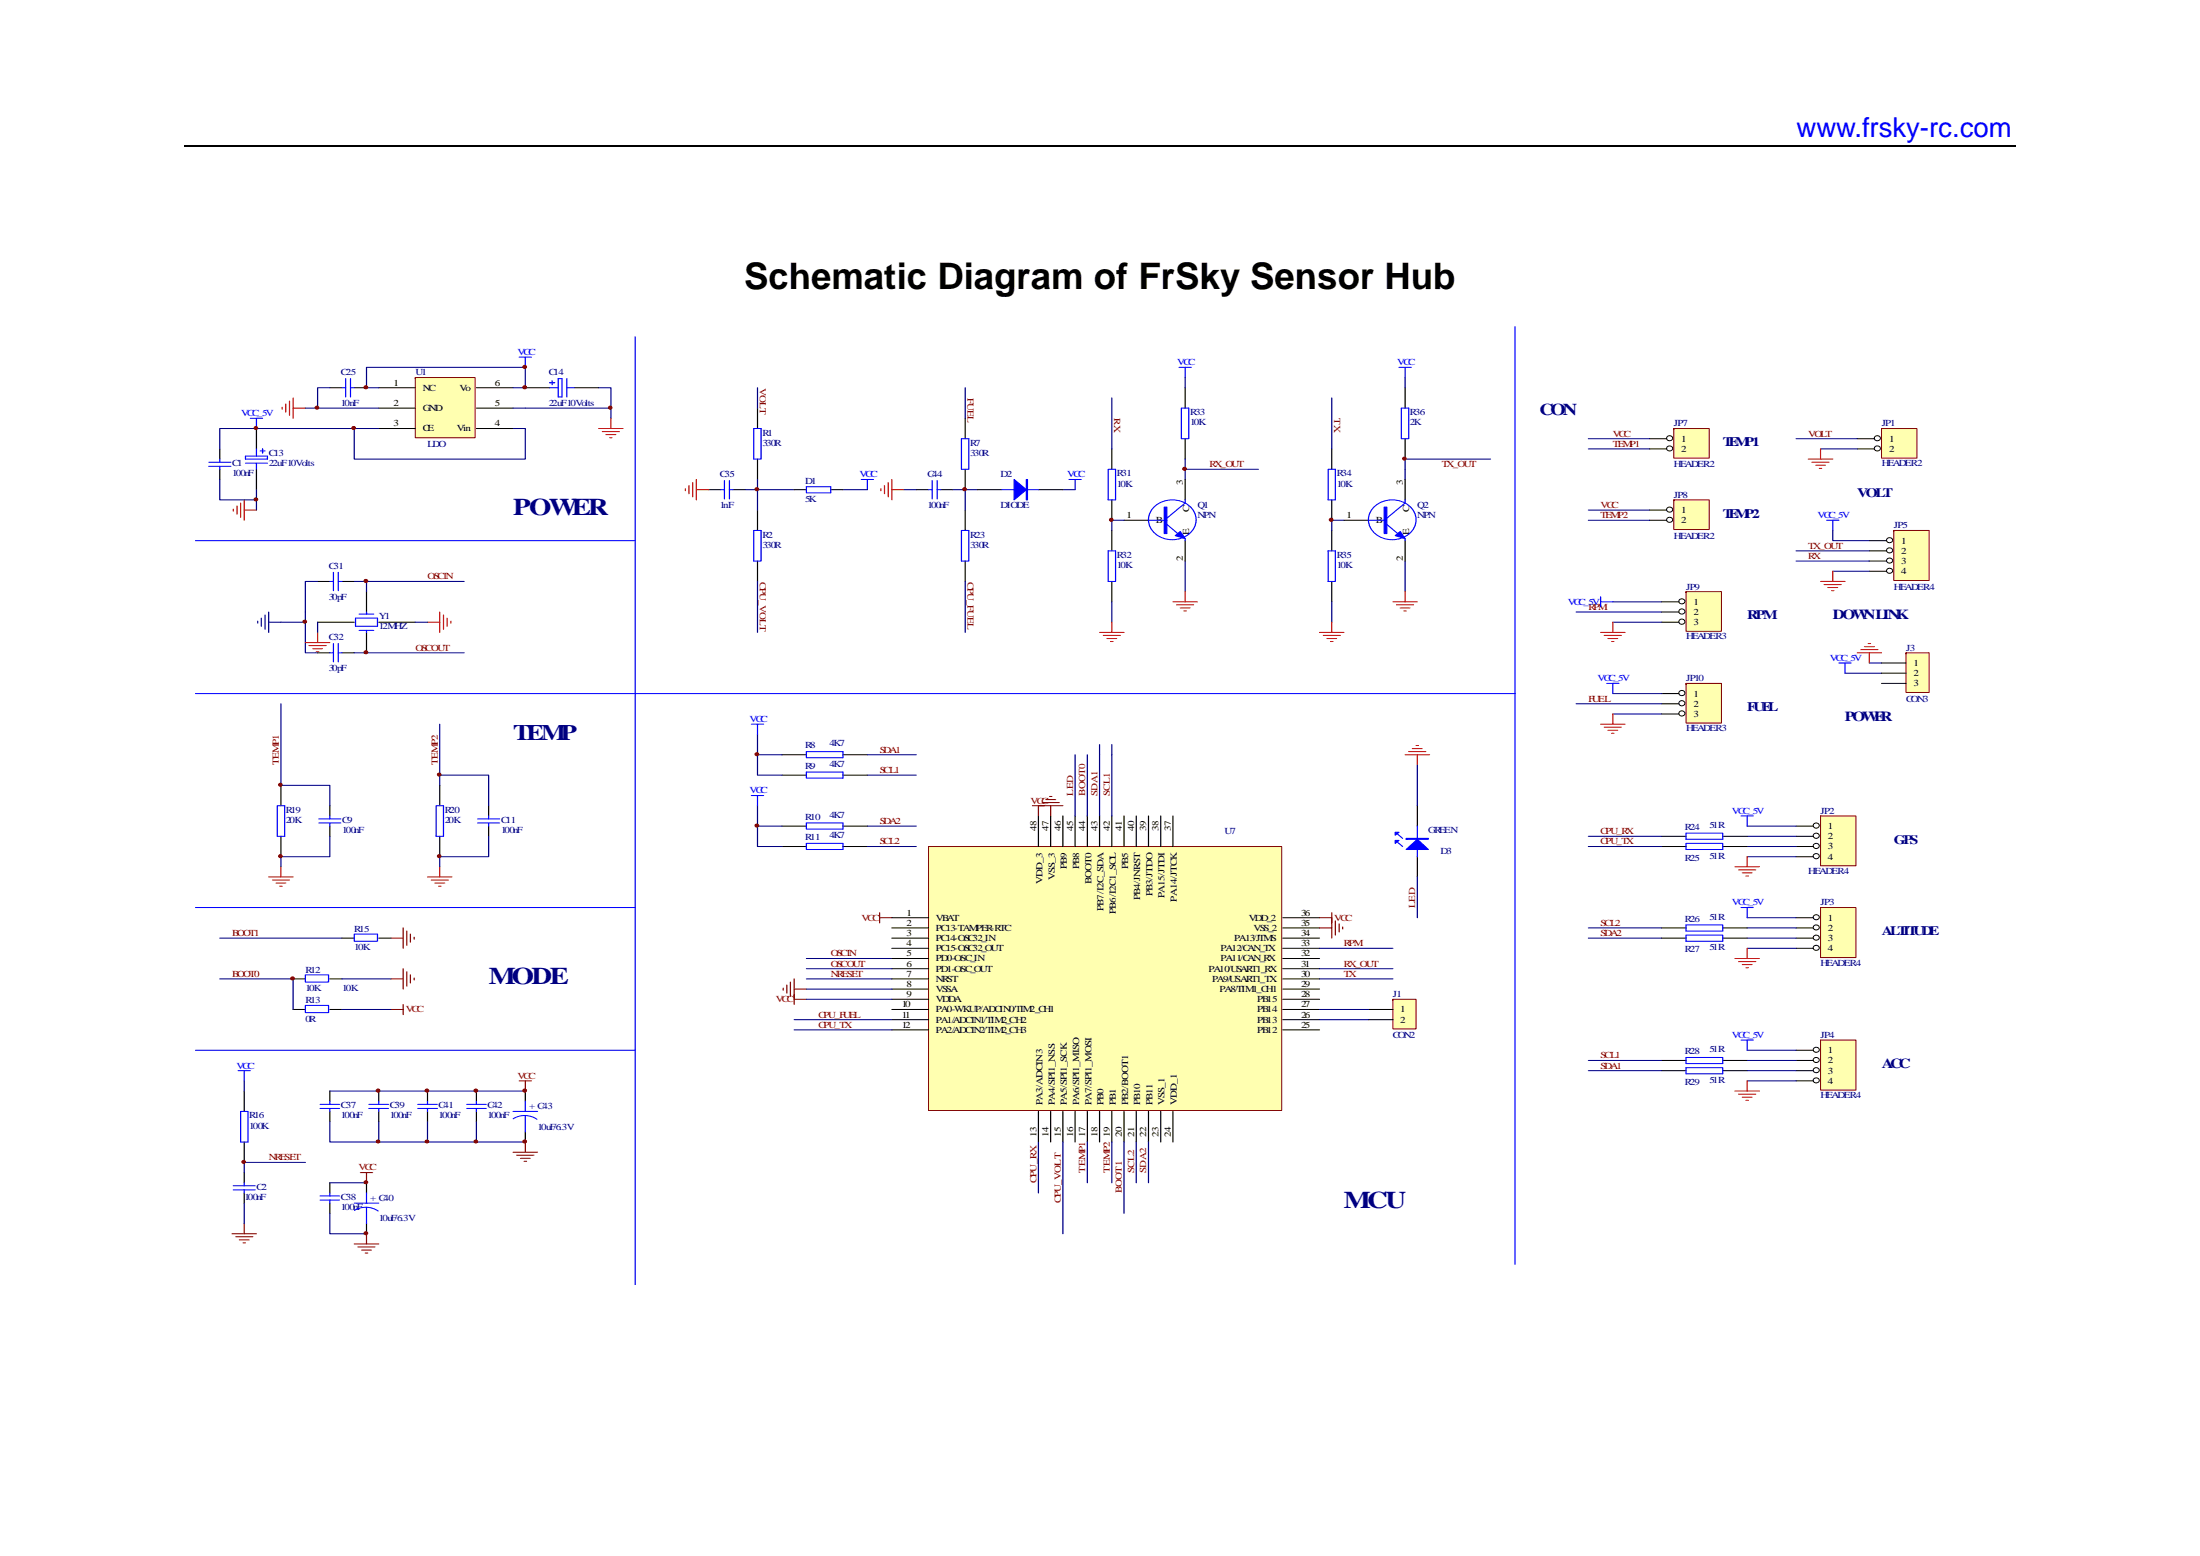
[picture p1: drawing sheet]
<svg xmlns="http://www.w3.org/2000/svg" width="297mm" height="210mm" viewBox="0 0 297 210" stroke-linecap="round" stroke-linejoin="round" font-family="sans-serif">
<path d="M24.9 19.8h247.2" fill="none" stroke="#000" stroke-width=".25"/>
<g fill="none" stroke="#000" stroke-width=".15">
<path d="M42.9 78.5h1.6M46.2 78.5h1.6M49.5 79.8v2.8M42.9 88.1h1.6M42.9 84h4.9M46.2 88.1h1.6M49.5 85.3v2.8M51.1 84h5M33 158.2v1.4M44.5 147.2v1.4M44.5 150v1.4M44.5 159.6v1.4"/>
<path d="M49.5 159.6v1.4M51.1 147.2v1.4M51.1 150v1.4M57.7 147.2v1.4M57.7 150v1.4M64.3 147.2v1.4M64.3 150v1.4M70.9 147.2v1.4M70.9 152.7v1.4M33 161v1.4M44.5 162.4v1.3M49.5 165.1v1.4"/>
</g>
<g fill="none" stroke="#00f" stroke-width=".15">
<path d="M44.5 78.5h.5M45 77.2v2.5M45.7 77.2v2.5M45.7 78.5h.5M44.5 88.1h.5M45 86.8v2.5M45.7 86.8v2.5M45.7 88.1h.5M48 83.4h3v1.1h-3zM48.5 85.1h2M48.5 82.9h2M49.5 82.6v.3"/>
<path d="M49.5 85.1v.2M33 159.6v.4M43.2 149.6h2.6M43.2 149h2.6M44.5 148.6v.4M44.5 149.6v.4M49.8 149.6h2.6M49.8 149h2.6M51.1 148.6v.4M51.1 149.6v.4M56.4 149.6h2.7M56.4 149h2.7"/>
<path d="M57.7 148.6v.4M57.7 149.6v.4M63 149.6h2.7M63 149h2.7M64.3 148.6v.4M64.3 149.6v.4M69.3 150h3.3M69.3 151a2.92 2.92 0 0 1 3.2 0M70.9 148.6v1.4M70.9 150.5v2.2M31.5 160.6h3M31.5 160h3"/>
<path d="M33 160.6v.4M43.2 161.9h2.6M43.2 161.4h2.6M44.5 161v.4M44.5 161.9v.5M47.8 162.4h3.3M47.9 163.3a2.98 2.98 0 0 1 3.2 .1M49.5 161v1.4M49.5 162.9v2.2"/>
</g>
<g fill="none" stroke="#000080" stroke-width=".15">
<path d="M34.8 83.8v.3M35.3 83.4v1.1M35.8 83v1.9M36.3 84h1.6M36.3 82.6v2.7M108.9 129.3h11.5M108.9 132.1h11.5M44.5 159.6h5M44.5 151.4v2.7h26.4M44.5 147.2h26.4M51.1 151.4v2.7M57.7 151.4v2.7"/>
<path d="M64.3 151.4v2.7M44.5 163.7v2.8h5"/>
</g>
<g fill="none" stroke="#800000" stroke-width=".15">
<path d="M105.7 133.3v.3M106.2 132.9v1.1M106.7 132.5v2M107.2 133.5h1.7M107.2 132.1v2.8M118.8 123.8h1.6M118.8 123.2v1.3M48.7 158.2h1.6M49.5 158.2v1.4M69.3 155.5h3.3M69.8 155.9h2.3M70.1 145.9h1.7"/>
<path d="M70.3 156.3h1.3M70.8 156.7h.3M70.9 145.9v1.3M70.9 154.1v1.4M31.3 166.5h3.3M31.8 166.9h2.3M32.3 167.3h1.3M32.8 167.7h.3M33 165.1v1.4M47.8 167.9h3.3M48.3 168.3h2.3M48.8 168.7h1.3"/>
<path d="M49.3 169.1h.4M49.5 166.5v1.4"/>
</g>
<path d="M125.4 114.2h47.7v35.7h-47.7z" fill-rule="evenodd" fill="#ffffb0" stroke="#800000" stroke-width=".14"/>
<g fill="none" stroke="#000" stroke-width=".15">
<path d="M105.6 101.9h3.3M105.6 104.6h3.3M113.8 101.9h3.3M113.8 104.6h3.3M140.2 110.1v4.1M141.9 110.1v4.1M143.5 110.1v4.1M145.2 110.1v4.1M146.8 110.1v4.1M148.5 110.1v4.1M150.1 110.1v4.1M151.8 110.1v4.1"/>
<path d="M153.4 110.1v4.1M155.1 110.1v4.1M156.7 110.1v4.1M158.4 110.1v4.1M120.4 123.8h5M120.4 125.2h5M120.4 126.6h5M120.4 128h5M120.4 129.3h5M120.4 130.7h5M120.4 132.1h5M120.4 133.5h5"/>
<path d="M120.4 134.9h5M120.4 136.2h5M120.4 137.6h5M120.4 139h5M173.2 123.8h5M173.2 125.2h5M173.2 126.6h5M173.2 128h5M173.2 129.3h5M173.2 130.7h5M173.2 132.1h5M173.2 133.5h5"/>
<path d="M173.2 134.9h5M173.2 136.2h5M173.2 137.6h5M173.2 139h5M140.2 150v4.1M141.9 150v4.1M143.5 150v4.1M145.2 150v4.1M146.8 150v4.1M148.5 150v4.1M150.1 150v4.1M151.8 150v4.1"/>
<path d="M153.4 150v4.1M155.1 150v4.1M156.7 150v4.1M158.4 150v4.1"/>
</g>
<path d="M47.8 78.5h14.9M47.8 88.1h14.9M102.3 99.1v2.8M105.6 101.9h-3.3v2.7h3.3M117.1 101.9h6.6M117.1 104.6h6.6M146.8 101.9v8.2M148.5 100.5v9.6M150.1 100.5v9.6M108.9 133.5h11.5M108.9 134.9h11.5M108.9 130.7h11.5" fill="none" stroke="#000080" stroke-width=".15"/>
<g fill="none" stroke="#800000" stroke-width=".15">
<path d="M139.4 108.7h4.1M140.2 108.7v1.4M140.7 108.3h2.3M141.2 107.9h1.3M141.7 107.5h.3M141.9 108.7v1.4M107.2 134.2v1.4M107.2 134.9h1.7M178.2 123.8h1.6M178.2 125.2h1.6M179.8 123.2v3.4M180.3 124.3v1.9"/>
<path d="M180.8 124.7v1.1M181.3 125.1v.3"/>
</g>
<path d="M85.8 45.4v128M101.4 97.7h1.7M102.3 97.7v1.4M204.6 93.6v77M108.9 101.4h4.9v.9h-4.9zM108.9 104.2h4.9v.8h-4.9zM26.4 122.5h59.4M26.4 141.7h59.4" fill="none" stroke="#00f" stroke-width=".15"/>
<path d="M56.1 50.9h8.1v8.2h-8.1z" fill-rule="evenodd" fill="#ffffb0" stroke="#800000" stroke-width=".14"/>
<g fill="none" stroke="#000" stroke-width=".15">
<path d="M34.6 57.8v2.8M44.5 52.3h1.7M47.8 52.3h1.7M51.1 52.3h5M51.1 55.1h5M51.1 57.8h5M64.3 52.3h5M64.3 55.1h5M64.3 57.8h5M70.9 52.3h3.3M77.5 52.3h3.3M29.7 60.6v1.4"/>
<path d="M29.7 63.3v1.4M34.6 63.3v2.8M39.6 132.1h1.6M39.6 136.2h1.6M44.5 132.1h1.7M44.5 136.2h1.7M46.2 126.6h1.6M51.1 126.6h1.7M33 147.2v2.8M33 154.1v2.8"/>
</g>
<g fill="none" stroke="#f00" stroke-width=".15">
<path d="M38.1 54.9v.3M38.6 54.5v1.1M39.1 54.1v1.9M39.6 55.1h1.6M39.6 53.7v2.8M80.8 57.8h3.3M81.3 58.3h2.3M81.8 58.7h1.3M82.3 59.1h.3M82.5 56.5v1.3M31.5 68.7v.3M32 68.3v1.1"/>
<path d="M32.5 67.9v1.9M33 68.8h1.6M33 67.5v2.7"/>
</g>
<g fill="none" stroke="#00f" stroke-width=".15">
<path d="M33.8 56.5h1.7M34.6 56.5v1.3M46.2 52.3h.5M46.7 51.1v2.5M47.3 52.3h.5M47.3 51.1v2.5M70.1 48.2h1.7M70.9 48.2v1.4M74.2 52.3h1.2M74.2 51.6h.7M74.5 51.4v.5M75.4 51.1h.5v2.5h-.5z"/>
<path d="M76.5 52.3h1M76.5 51.1v2.5M204.6 44.1v49.5M28.2 62.9h3M28.2 62.4h3M29.7 62v.4M29.7 62.9v.4M33.1 61.6h3v.4h-3zM33.1 62.5h3M34.6 60.6v1M34.6 62.5v.8M35.1 60.9h.7"/>
<path d="M35.5 60.6v.5M41.2 131.6h3.2v.9h-3.2zM41.2 135.7h3.2v1h-3.2zM47.8 126h3.2v1h-3.2zM32.1 144.5h1.7M32.5 150h1v4.1h-1zM33 144.5v1.4"/>
</g>
<g fill="none" stroke="#000080" stroke-width=".15">
<path d="M34.6 57.8h13.2M41.2 55.1h9.9M44.5 52.3h-1.6v2.8M49.5 52.3h1.6M51.1 57.8h-3.3v4.2h23.1v-4.2h-1.6M69.3 52.3h1.6M69.3 55.1h13.2M80.8 52.3h1.7v2.8M82.5 55.1v1.4M34.6 66.1v2.7M29.7 132.1h9.9v4.1M29.7 126.6h16.5"/>
<path d="M46.2 132.1h6.6M46.2 136.2h6.6M107.2 137.6h13.2"/>
</g>
<path d="M52.8 132.1h1.6M52.8 136.2h1.6M52.8 126.6h1.6M54.4 130.7v2.8M54.4 135.6v1.3M54.4 125.2v2.8M54.9 131.1v2M54.9 125.6v2M55.4 131.6v1.1M55.4 126v1.1M55.9 132v.2M55.9 126.5v.2" fill="none" stroke="#800000" stroke-width=".15"/>
<path d="M227.6 79.8h4.8v5.4h-4.8z" fill-rule="evenodd" fill="#ffffb0" stroke="#800000" stroke-width=".14"/>
<g fill="none" stroke="#000" stroke-width=".14">
<circle cx="227.1" cy="83.9" r=".39"/>
<circle cx="227.1" cy="82.5" r=".39"/>
<circle cx="227.1" cy="81.2" r=".38"/>
</g>
<path d="M224.3 81.2h2.4M224.3 82.6h2.4M224.3 84h2.4" fill="none" stroke="#000" stroke-width=".15"/>
<path d="M227.6 92.2h4.8v5.4h-4.8z" fill-rule="evenodd" fill="#ffffb0" stroke="#800000" stroke-width=".14"/>
<g fill="none" stroke="#000" stroke-width=".14">
<circle cx="227.1" cy="93.5" r=".39"/>
<circle cx="227.1" cy="94.9" r=".39"/>
<circle cx="227.1" cy="96.3" r=".39"/>
</g>
<path d="M224.3 93.6h2.4M224.3 95h2.4M224.3 96.4h2.4" fill="none" stroke="#000" stroke-width=".15"/>
<path d="M245.8 110.1h4.8v6.7h-4.8z" fill-rule="evenodd" fill="#ffffb0" stroke="#800000" stroke-width=".14"/>
<g fill="none" stroke="#000" stroke-width=".14">
<circle cx="245.3" cy="112.8" r=".38"/>
<circle cx="245.3" cy="114.2" r=".38"/>
<circle cx="245.3" cy="115.5" r=".38"/>
<circle cx="245.3" cy="111.4" r=".38"/>
</g>
<path d="M242.5 111.5h2.3M242.5 112.9h2.3M242.5 114.2h2.3M242.5 115.6h2.3" fill="none" stroke="#000" stroke-width=".15"/>
<path d="M217.8 81.2h6.5" fill="none" stroke="#000080" stroke-width=".15"/>
<path d="M245.8 122.5h4.8v6.7h-4.8z" fill-rule="evenodd" fill="#ffffb0" stroke="#800000" stroke-width=".14"/>
<g fill="none" stroke="#000" stroke-width=".14">
<circle cx="245.3" cy="123.8" r=".38"/>
<circle cx="245.3" cy="126.5" r=".38"/>
<circle cx="245.3" cy="127.9" r=".38"/>
<circle cx="245.3" cy="125.2" r=".38"/>
</g>
<path d="M242.5 123.8h2.3M242.5 125.2h2.3M242.5 126.6h2.3M242.5 128h2.3" fill="none" stroke="#000" stroke-width=".15"/>
<path d="M217.8 84h6.5M217.8 93.6h6.5M217.8 96.4h6.5M235.9 111.5h6.6M235.9 112.9h6.6M235.9 114.2h6.6M235.9 115.6h6.6M107.2 139h13.2M235.9 123.8h6.6M235.9 125.2h6.6M235.9 126.6h6.6M235.9 128h6.6" fill="none" stroke="#000080" stroke-width=".15"/>
<path d="M235.1 110.1h1.6M235.9 110.1v1.4" fill="none" stroke="#00f" stroke-width=".15"/>
<path d="M234.2 117h3.4M234.7 117.4h2.4M235.2 117.8h1.4M235.7 118.2h.4M235.9 115.6v1.4" fill="none" stroke="#f00" stroke-width=".15"/>
<path d="M254 57.8h4.8v4h-4.8z" fill-rule="evenodd" fill="#ffffb0" stroke="#800000" stroke-width=".14"/>
<g fill="none" stroke="#000" stroke-width=".14">
<circle cx="253.5" cy="59.1" r=".38"/>
<circle cx="253.5" cy="60.5" r=".38"/>
</g>
<path d="M102.3 55.1v2.7M250.8 59.2h2.3M95.7 66.1h1.6M99 66.1h1.6M102.3 62v2.7M102.3 68.8v2.8M102.3 75.7v2.8M250.8 60.6h2.3M105.6 111.5h3.3M105.6 114.2h3.3M113.8 111.5h3.3M113.8 114.2h3.3" fill="none" stroke="#000" stroke-width=".15"/>
<g fill="none" stroke="#000080" stroke-width=".15">
<path d="M42.9 78.5h-1.7v9.6h1.7M49.5 78.5v1.3M100.6 66.1h1.7M102.3 78.5v6.8M245.8 60.6h5M37.9 84h3.3M102.3 108.7v2.8M105.6 111.5h-3.3v2.7h3.3M117.1 111.5h6.6M117.1 114.2h6.6M178.2 130.7h9.9M178.2 132.1h9.9"/>
<path d="M33 145.9v1.3M41.2 156.9h-8.2v1.3M146.8 154.1v5.5M150.1 154.1v5.5M151.8 154.1v9.6M153.4 154.1v5.5M155.1 154.1v5.5M33 162.4v2.7"/>
</g>
<g fill="none" stroke="#00f" stroke-width=".15">
<path d="M101.8 57.8h1v4.2h-1zM97.3 66.1h.5M97.8 64.9v2.4M98.5 66.1h.5M98.5 64.9v2.4M101.8 71.6h1v4.1h-1zM116.3 64.7h1.6M117.1 64.7v1.4M26.4 93.6h178.2M216.1 80.5v1.4M216.1 81.2h1.7M216.9 92.2h1.7"/>
<path d="M217.8 92.2v1.4M101.4 107.4h1.7M102.3 107.4v1.3M108.9 111.1h4.9v.8h-4.9zM108.9 113.8h4.9v.8h-4.9zM235.1 122.5h1.6M235.9 122.5v1.3"/>
</g>
<g fill="none" stroke="#f00" stroke-width=".15">
<path d="M92.5 66v.2M93 65.5v1.1M93.5 65.1v2M94 66.1h1.7M94 64.7v2.8M244.2 62h3.3M244.6 62.4h2.4M245.2 62.8h1.3M245.6 63.2h.4M245.8 60.6v1.4M216.1 85.3h3.3M216.1 97.7h3.3"/>
<path d="M216.6 85.7h2.3M216.6 98.1h2.3M217.1 86.2h1.3M217.1 98.6h1.3M217.6 86.6h.3M217.6 99h.3M217.8 84v1.3M217.8 96.4v1.3M234.2 129.3h3.4M234.7 129.8h2.4M235.2 130.2h1.4M235.7 130.6h.4"/>
<path d="M235.9 128v1.3"/>
</g>
<path d="M255.7 71.6h4.8v6.7h-4.8z" fill-rule="evenodd" fill="#ffffb0" stroke="#800000" stroke-width=".14"/>
<g fill="none" stroke="#000" stroke-width=".14">
<circle cx="255.2" cy="72.9" r=".38"/>
<circle cx="255.2" cy="77" r=".38"/>
<circle cx="255.2" cy="74.3" r=".38"/>
<circle cx="255.2" cy="75.6" r=".38"/>
</g>
<g fill="none" stroke="#000" stroke-width=".15">
<path d="M130.3 56.5v2.7M160 52.3v2.8M160 59.2v2.8M189.7 52.3v2.8M189.7 59.2v2.8M123.7 66.1h1.7M127 66.1h1.7M130.3 63.3v2.8M130.3 68.8v2.8M130.3 75.7v2.8M150.1 60.6v2.7M150.1 67.5v2.7"/>
<path d="M150.1 71.6v2.7M150.1 78.5v2.7M179.8 60.6v2.7M179.8 67.5v2.7M179.8 71.6v2.7M179.8 78.5v2.7M252.4 73h2.3M252.4 74.3h2.3M252.4 75.7h2.3M252.4 77.1h2.3M224.3 112.9h3.3M224.3 114.2h3.3"/>
<path d="M232.6 112.9h3.3M232.6 114.2h3.3M224.3 125.2h3.3M224.3 126.6h3.3M232.6 125.2h3.3M232.6 126.6h3.3M224.3 143.1h3.3M224.3 144.5h3.3M232.6 143.1h3.3M232.6 144.5h3.3"/>
</g>
<g fill="none" stroke="#00f" stroke-width=".15">
<path d="M129.8 59.2h1v4.1h-1zM159.2 49.6h1.6M159.5 55.1h1v4.1h-1zM160 49.6v1.3M188.9 49.6h1.6M189.2 55.1h1v4.1h-1zM189.7 49.6v1.3M125.4 66.1h.5M125.9 64.9v2.4M126.5 66.1h.5M126.5 64.9v2.4M129.8 71.6h1v4.1h-1z"/>
<path d="M144.3 64.7h1.7M145.2 64.7v1.4M149.6 74.3h1v4.2h-1zM149.6 63.3h1v4.2h-1zM179.3 63.3h1v4.2h-1zM179.3 74.3h1v4.2h-1zM246.6 70.2h1.7M247.5 70.2v1.4M248.3 89.5h1.6M249.1 89.5v1.3M227.6 112.4h5v.9h-5zM227.6 113.8h5v.8h-5z"/>
<path d="M227.6 124.8h5v.8h-5zM227.6 126.2h5v.8h-5zM227.6 142.7h5v.8h-5zM227.6 144.1h5v.8h-5z"/>
</g>
<g fill="none" stroke="#000080" stroke-width=".15">
<path d="M34.6 57.8h-4.9v2.8M70.9 49.6v2.7M102.3 52.3v2.8M130.3 52.3v4.2M150.1 53.7v6.9M160 50.9v1.4M179.8 53.7v6.9M189.7 50.9v1.4M242.5 59.2h8.3M29.7 64.7v2.8h4.9M102.3 66.1h4.9M102.3 64.7v4.1"/>
<path d="M113.8 66.1h3.3M122.1 66.1h1.6M128.7 66.1h3.3M130.3 66.1v2.7M130.3 78.5v6.8M143.5 66.1h1.7M160 62v2.7M160 75.7v4.1M160 63.3h9.9M181.5 70.2h-1.7v1.4M189.7 75.7v4.1M201.3 62h-11.6v2.7"/>
<path d="M242.5 74.3h9.9M242.5 75.7h9.9M247.5 77.1h4.9M150.1 81.2v2.8M179.8 81.2v2.8M249.1 90.8h4.9M214.5 112.9h9.8M214.5 114.2h9.8M214.5 125.2h9.8M214.5 126.6h9.8M140.2 154.1v6.9M143.5 154.1v12.4"/>
</g>
<g fill="none" stroke="#f00" stroke-width=".15">
<path d="M118.9 66v.2M119.4 65.5v1.1M119.9 65.1v2M120.4 66.1h1.7M120.4 64.7v2.8M160 79.8v1.4M189.7 79.8v1.4M245.8 78.5h3.3M246.3 78.9h2.3M246.8 79.3h1.3M247.3 79.7h.3M247.5 77.1v1.4"/>
<path d="M148.5 85.3h3.3M149 85.7h2.3M149.5 86.2h1.3M149.9 86.6h.4M150.1 84v1.3M158.4 81.2h3.3M158.9 81.6h2.3M159.4 82h1.3M159.8 82.4h.4M178.2 85.3h3.3M178.7 85.7h2.3M179.2 86.2h1.3"/>
<path d="M179.6 86.6h.4M179.8 84v1.3M188.1 81.2h3.3M188.6 81.6h2.3M189.1 82h1.3M189.5 82.4h.4M250.8 88.1h3.2M251.2 87.7h2.4M251.7 87.3h1.4M252.2 86.8h.4M252.4 88.1v1.4"/>
</g>
<path d="M188.1 134.9h3.1v4h-3.1z" fill-rule="evenodd" fill="#ffffb0" stroke="#800000" stroke-width=".14"/>
<path d="M132 66.1h3.3M140.2 66.1h3.3M37.9 106v2.7M37.9 112.9v2.7M44.5 108.7v1.4M44.5 111.5v1.4M184.8 136.2h3.3M184.8 137.6h3.3" fill="none" stroke="#000" stroke-width=".15"/>
<path d="M26.4 73h59.4M135.3 66.1h4.9M37.4 108.7h1v4.2h-1zM43 111.1h3M43 110.5h3M44.5 110.1v.4M44.5 111.1v.4" fill="none" stroke="#00f" stroke-width=".15"/>
<g fill="#00f" stroke="#00f" stroke-width=".15">
<path d="M136.9 64.7l1.7 1.4-1.7 1.4z"/>
<path d="M138.6 64.7h.1v2.8h-.1z" fill-rule="evenodd"/>
</g>
<path d="M70.9 49.6h-21.4v2.7M37.9 95v11M178.2 136.2h6.6M178.2 137.6h6.6" fill="none" stroke="#000080" stroke-width=".15"/>
<path d="M32.7 156.6h.4v.2v.1h-.4v-.1z" fill-rule="evenodd" fill="#800000" stroke="#800000" stroke-width=".14"/>
<path d="M36.3 118.3h3.3M36.8 118.8h2.3M37.3 119.2h1.3M37.8 119.6h.3M37.9 117v1.3" fill="none" stroke="#f00" stroke-width=".15"/>
<path d="M226 57.8h4.8v4h-4.8z" fill-rule="evenodd" fill="#ffffb0" stroke="#800000" stroke-width=".14"/>
<g fill="none" stroke="#000" stroke-width=".14">
<circle cx="225.5" cy="59.1" r=".38"/>
<circle cx="225.5" cy="60.5" r=".38"/>
</g>
<path d="M222.7 59.2h2.3M222.7 60.6h2.3" fill="none" stroke="#000" stroke-width=".15"/>
<path d="M226 67.5h4.8v4h-4.8z" fill-rule="evenodd" fill="#ffffb0" stroke="#800000" stroke-width=".14"/>
<g fill="none" stroke="#000" stroke-width=".14">
<circle cx="225.5" cy="70.1" r=".38"/>
<circle cx="225.5" cy="68.8" r=".38"/>
</g>
<path d="M222.7 68.8h2.3M222.7 70.2h2.3M59.4 106v2.7M59.4 112.9v2.7M66 108.7v1.4M66 111.5v1.4" fill="none" stroke="#000" stroke-width=".15"/>
<path d="M214.5 59.2h8.2M214.5 60.6h8.2M214.5 68.8h8.2M214.5 70.2h8.2M59.4 97.7v8.3M178.2 128h9.9" fill="none" stroke="#000080" stroke-width=".15"/>
<path d="M58.9 108.7h1v4.2h-1zM64.5 111.1h3M64.5 110.5h3M66 110.1v.4M66 111.1v.4" fill="none" stroke="#00f" stroke-width=".15"/>
<path d="M57.7 118.3h3.3M58.2 118.8h2.3M58.7 119.2h1.3M59.2 119.6h.3M59.4 117v1.3" fill="none" stroke="#f00" stroke-width=".15"/>
<path d="M245.8 140.4h4.8v6.7h-4.8z" fill-rule="evenodd" fill="#ffffb0" stroke="#800000" stroke-width=".14"/>
<g fill="none" stroke="#000" stroke-width=".14">
<circle cx="245.3" cy="145.8" r=".38"/>
<circle cx="245.3" cy="143" r=".38"/>
<circle cx="245.3" cy="141.7" r=".38"/>
<circle cx="245.3" cy="144.4" r=".38"/>
</g>
<path d="M151.8 70.2h3.3M160 64.7v2.8M160 73v2.7M181.5 70.2h3.3M189.7 64.7v2.8M189.7 73v2.7M191.4 108.7v2.8M191.4 115.6v2.7M242.5 141.7h2.3M242.5 143.1h2.3M242.5 144.5h2.3M242.5 145.9h2.3" fill="none" stroke="#000" stroke-width=".15"/>
<g fill="none" stroke="#000080" stroke-width=".15">
<path d="M151.8 70.2h-1.7v1.4M42.9 84v1.3M56.1 84h1.6M212.8 82.6h11.5M212.8 95h11.5M145.2 101.9v8.2M191.4 118.3v5.5M214.5 143.1h9.8M214.5 144.5h9.8M235.9 141.7h6.6M235.9 143.1h6.6M235.9 144.5h6.6"/>
<path d="M235.9 145.9h6.6"/>
</g>
<g fill="none" stroke="#00f" stroke-width=".15">
<path d="M155.1 70.2h2.4M155.8 68.5a3.6 3.6 0 0 1 5.4 .5 2.62 2.62 0 0 1-2.2 3.8 3.1 3.1 0 0 1-3.9-2.7l.1-.6 .2-.5zM157.5 70.8l1.5 1.2M160 67.5v.4l-2.5 2M160 72.7v.3M184.8 70.2h2.4M185.5 68.5a3.6 3.6 0 0 1 5.4 .5 2.62 2.62 0 0 1-2.2 3.8 3.1 3.1 0 0 1-3.9-2.7v-.6l.3-.5zM187.2 70.8l1.5 1.2M189.7 67.5v.4l-2.5 2M189.7 72.7v.3M188.7 112.6l.7 .5M188.7 113.7l.7 .5"/>
<path d="M191.4 111.5v4.1M235.1 140.4h1.6M235.9 140.4v1.3"/>
</g>
<g fill="none" stroke="#f00" stroke-width=".15">
<path d="M41.2 86.7h3.3M41.7 87.1h2.3M42.2 87.5h1.3M42.7 87.9h.4M42.9 85.3v1.4M57.7 84h1.7M59.4 82.6v2.7M59.9 83v1.9M60.4 83.4v1.1M60.9 83.8v.3M189.7 101.9h3.3M190.2 101.4h2.3"/>
<path d="M190.7 101h1.3M191.2 100.6h.3M191.4 101.9v1.3M234.2 147.2h3.4M234.7 147.7h2.4M235.2 148.1h1.4M235.7 148.5h.4M235.9 145.9v1.3"/>
</g>
<g fill="#00f" stroke="#00f" stroke-width=".15">
<path d="M189.9 114.6l1.5-1.3 1.4 1.3z"/>
<path d="M188.4 112.3h.5l-.5 .4z"/>
<path d="M188.4 113.4h.5l-.5 .4z"/>
<path d="M158.7 72.3l.7-.6 .6 1z"/>
<path d="M188.4 72.3l.7-.6 .6 1z"/>
<path d="M189.9 113.1h2.9v.2h-2.9z" fill-rule="evenodd"/>
<path d="M157.2 68.4h.3v3.6h-.3z" fill-rule="evenodd"/>
<path d="M186.9 68.4h.3v3.6h-.3z" fill-rule="evenodd"/>
</g>
<path d="M257.3 88.1h3.2v5.4h-3.2z" fill-rule="evenodd" fill="#ffffb0" stroke="#800000" stroke-width=".14"/>
<path d="M107.2 66.1h1.7M112.2 66.1h1.6M254 89.5h3.3M254 90.8h3.3M254 92.2h3.3" fill="none" stroke="#000" stroke-width=".15"/>
<path d="M247.5 71.6v1.4h4.9M252.4 89.5h1.6M37.9 106h6.6v2.7M44.5 112.9v2.7h-6.6v1.4M59.4 104.6h6.6v4.1M66 112.9v2.7h-6.6v1.4M191.4 103.2v5.5" fill="none" stroke="#000080" stroke-width=".15"/>
<g fill="#800000" stroke="#800000" stroke-width=".14">
<path d="M59.1 104.4h.4v.1v.2h-.4v-.2z" fill-rule="evenodd"/>
<path d="M34.4 57.6h.3l.1 .2-.1 .1h-.3l-.1-.1z" fill-rule="evenodd"/>
<path d="M49.2 52.1h.4l.1 .2-.1 .1h-.4l-.1-.1z" fill-rule="evenodd"/>
<path d="M70.7 52.1h.3l.1 .2-.1 .1h-.3l-.1-.1z" fill-rule="evenodd"/>
<path d="M47.6 57.6h.3l.1 .2-.1 .1h-.3l-.1-.1z" fill-rule="evenodd"/>
<path d="M42.6 54.9h.4v.1v.2h-.4l-.1-.2z" fill-rule="evenodd"/>
<path d="M70.7 49.4h.3l.1 .1-.1 .2h-.3l-.1-.2z" fill-rule="evenodd"/>
<path d="M82.2 54.9h.4v.1v.2h-.4l-.1-.2z" fill-rule="evenodd"/>
<path d="M34.4 67.2h.3l.1 .2-.1 .1h-.3l-.1-.1z" fill-rule="evenodd"/>
<path d="M49.2 159.4h.4l.1 .2-.3 .1h-.2l-.1-.1z" fill-rule="evenodd"/>
<path d="M49.2 166.3h.4l.1 .1-.3 .2h-.2l-.1-.2z" fill-rule="evenodd"/>
<path d="M50.9 147h.3l.1 .2-.1 .1h-.3l-.1-.1z" fill-rule="evenodd"/>
<path d="M57.5 147h.3l.1 .2-.1 .1h-.3l-.1-.1z" fill-rule="evenodd"/>
<path d="M64.1 147h.3l.1 .2-.1 .1h-.3l-.1-.1z" fill-rule="evenodd"/>
<path d="M70.7 147h.3l.1 .2-.1 .1h-.3l-.1-.1z" fill-rule="evenodd"/>
<path d="M70.7 153.9h.3l.1 .2-.1 .1h-.3l-.1-.1z" fill-rule="evenodd"/>
<path d="M50.9 153.9h.3l.1 .2-.1 .1h-.3l-.1-.1z" fill-rule="evenodd"/>
<path d="M57.5 153.9h.3l.1 .2-.1 .1h-.3l-.1-.1z" fill-rule="evenodd"/>
<path d="M64.1 153.9h.3l.1 .2-.1 .1h-.3l-.1-.1z" fill-rule="evenodd"/>
<path d="M39.3 131.9h.4v.1v.2h-.4l-.1-.2z" fill-rule="evenodd"/>
<path d="M49.2 87.9h.4l.1 .1-.3 .2h-.2l-.1-.2z" fill-rule="evenodd"/>
<path d="M41 83.8h.3l.1 .1-.1 .1h-.3l-.1-.1z" fill-rule="evenodd"/>
<path d="M49.2 78.2h.4l.1 .2-.1 .1h-.4l-.1-.1z" fill-rule="evenodd"/>
<path d="M102 65.9h.4v.1v.2h-.4l-.1-.2z" fill-rule="evenodd"/>
<path d="M130.1 65.9h.3l.1 .1-.1 .2h-.3l-.1-.2z" fill-rule="evenodd"/>
<path d="M149.9 70h.3l.1 .1-.1 .2h-.3l-.1-.2z" fill-rule="evenodd"/>
<path d="M159.7 63.1h.4l.1 .2-.1 .1h-.4v-.1z" fill-rule="evenodd"/>
<path d="M179.5 70h.4l.1 .1-.1 .2h-.4v-.2z" fill-rule="evenodd"/>
<path d="M189.4 61.7h.4l.1 .2-.1 .1h-.4v-.1z" fill-rule="evenodd"/>
<path d="M102 101.6h.4v.2v.1h-.4l-.1-.1z" fill-rule="evenodd"/>
<path d="M102 111.3h.4v.1v.2h-.4l-.1-.2z" fill-rule="evenodd"/>
<path d="M37.7 105.8h.3l.1 .1-.1 .2h-.3l-.1-.2z" fill-rule="evenodd"/>
<path d="M37.7 115.4h.3l.1 .1-.1 .2h-.3l-.1-.2z" fill-rule="evenodd"/>
<path d="M59.1 115.4h.4v.1v.2h-.4v-.2z" fill-rule="evenodd"/>
</g>
<path d="M108.9 65.7h3.3v.8h-3.3z" fill="none" stroke="#00f" stroke-width=".15"/>
<text font-size="4.9" x="100.5" y="39.1">Schematic Diagram of FrSky Sensor Hub</text>
<text font-size="3.7" fill="#00f" x="242.6" y="18.5">www.frsky-rc.com</text>
<g font-size="3.2" fill="#000080">
<text x="69.3" y="69.6">POWER</text>
<text x="66" y="132.8">MODE</text>
<text x="181.5" y="163.1">MCU</text>
</g>
<text font-size="3" fill="#000080" x="69.3" y="99.8">TEMP</text>
<text font-size="2.2" fill="#000080" x="207.9" y="56">CON</text>
<g font-size="1.9" fill="#000080">
<text x="247.5" y="83.6">DOWN LINK</text>
<text x="249.1" y="97.3">POWER</text>
<text x="254.1" y="144.1">ACC</text>
</g>
<g font-size="1.7" fill="#000080">
<text x="232.6" y="60.2">TEMP1</text>
<text x="232.6" y="69.8">TEMP2</text>
<text x="250.8" y="67.1">VOLT</text>
<text x="235.9" y="83.6">RPM</text>
<text x="235.9" y="96">FUEL</text>
<text x="255.7" y="113.9">GPS</text>
<text x="254.1" y="126.2">ALTITUDE</text>
</g>
<g font-size="1.2" fill="#00f">
<text x="69.9" y="47.9">VCC</text>
<text x="159" y="49.3">VCC</text>
<text x="188.7" y="49.3">VCC</text>
<text x="32.6" y="56.2">VCC_5V</text>
<text x="116.1" y="64.4">VCC</text>
<text x="144.1" y="64.4">VCC</text>
<text x="245.4" y="69.9">VCC_5V</text>
<text x="211.7" y="81.6">VCC_5V</text>
<text x="247.1" y="89.2">VCC_5V</text>
<text x="215.7" y="91.9">VCC_5V</text>
<text x="101.2" y="97.4">VCC</text>
<text x="101.2" y="107.1">VCC</text>
<text x="233.8" y="109.8">VCC_5V</text>
<text x="233.8" y="122.2">VCC_5V</text>
<text x="233.8" y="140.1">VCC_5V</text>
<text x="31.9" y="144.2">VCC</text>
</g>
<g font-size="1.2" fill="#000080">
<text x="46" y="50.7">C25</text>
<text x="56.1" y="50.7">U1</text>
<text x="74.1" y="50.7">C14</text>
<text x="46" y="54.8">10nF</text>
<text x="74.1" y="54.8">22uF 10Volts</text>
<text x="103" y="58.8">R1</text>
<text x="160.7" y="56">R33</text>
<text x="160.7" y="57.4">10K</text>
<text x="190.4" y="56">R36</text>
<text x="190.4" y="57.4">2K</text>
<text x="226" y="57.6">JP7</text>
<text x="254.1" y="57.6">JP1</text>
<text x="31.3" y="62.9">C1</text>
<text x="31.3" y="64.3">100nF</text>
<text x="36.3" y="61.5">C13</text>
<text x="36.3" y="62.9">22uF 10Volts</text>
<text x="57.7" y="60.3">LDO</text>
<text x="97.2" y="64.4">C35</text>
<text x="103" y="60.2">330R</text>
<text x="108.7" y="65.3">D1</text>
<text x="125.2" y="64.4">C44</text>
<text x="131" y="60.2">R7</text>
<text x="131" y="61.5">330R</text>
<text x="135.1" y="64.4">D2</text>
<text x="150.8" y="64.3">R31</text>
<text x="150.8" y="65.7">10K</text>
<text x="180.5" y="64.3">R34</text>
<text x="180.5" y="65.7">10K</text>
<text x="226" y="63.1">HEADER 2</text>
<text x="254.1" y="62.9">HEADER 2</text>
<text x="97.2" y="68.6">1nF</text>
<text x="108.7" y="67.7">5K</text>
<text x="125.2" y="68.6">100nF</text>
<text x="135.1" y="68.6">DIODE</text>
<text x="161.7" y="68.6">Q1</text>
<text x="161.7" y="69.9">NPN</text>
<text x="191.4" y="68.6">Q2</text>
<text x="191.4" y="69.9">NPN</text>
<text x="226" y="67.2">JP8</text>
<text x="255.7" y="71.3">JP5</text>
<text x="44.4" y="76.8">C31</text>
<text x="103" y="72.5">R2</text>
<text x="103" y="73.9">330R</text>
<text x="131" y="72.5">R23</text>
<text x="131" y="73.9">330R</text>
<text x="150.8" y="75.3">R32</text>
<text x="150.8" y="76.7">10K</text>
<text x="180.5" y="75.3">R35</text>
<text x="180.5" y="76.7">10K</text>
<text x="226" y="72.7">HEADER 2</text>
<text x="44.4" y="80.9">30pF</text>
<text x="51.1" y="83.5">Y1</text>
<text x="227.7" y="79.6">JP9</text>
<text x="255.7" y="79.6">HEADER 4</text>
<text x="44.4" y="86.4">C32</text>
<text x="51.1" y="84.9">12MHZ</text>
<text x="227.7" y="86.3">HEADER 3</text>
<text x="257.4" y="87.8">J3</text>
<text x="44.4" y="90.6">30pF</text>
<text x="227.7" y="91.9">JP10</text>
<text x="257.4" y="94.7">CON3</text>
<text x="108.7" y="101">R8</text>
<text x="112" y="100.7">4K7</text>
<text x="227.7" y="98.7">HEADER 3</text>
<text x="108.7" y="103.8">R9</text>
<text x="112" y="103.5">4K7</text>
<text x="38.6" y="109.7">R19</text>
<text x="38.6" y="111.1">20K</text>
<text x="46.2" y="111.1">C9</text>
<text x="46.2" y="112.4">100nF</text>
<text x="60" y="109.7">R20</text>
<text x="60" y="111.1">20K</text>
<text x="67.6" y="111.1">C11</text>
<text x="67.6" y="112.4">100nF</text>
<text x="108.7" y="110.6">R10</text>
<text x="108.7" y="113.4">R11</text>
<text x="112" y="110.4">4K7</text>
<text x="112" y="113.1">4K7</text>
<text x="165.3" y="112.6">U7</text>
<text x="192.8" y="112.4">GREEN</text>
<text x="227.5" y="112">R24</text>
<text x="230.8" y="111.7">51R</text>
<text x="245.8" y="109.8">JP2</text>
<text x="194.5" y="115.2">D3</text>
<text x="227.5" y="116.1">R25</text>
<text x="230.8" y="115.9">51R</text>
<text x="244.2" y="117.9">HEADER 4</text>
<text x="47.8" y="125.8">R15</text>
<text x="227.5" y="124.4">R26</text>
<text x="230.8" y="124.1">51R</text>
<text x="245.8" y="122.2">JP3</text>
<text x="41.3" y="131.3">R12</text>
<text x="47.8" y="128.2">10K</text>
<text x="227.5" y="128.5">R27</text>
<text x="230.8" y="128.2">51R</text>
<text x="245.8" y="130.3">HEADER 4</text>
<text x="41.3" y="133.8">10K</text>
<text x="41.3" y="135.4">R13</text>
<text x="41.3" y="137.9">0R</text>
<text x="46.2" y="133.8">10K</text>
<text x="188.1" y="134.6">J1</text>
<text x="188.1" y="140.1">CON2</text>
<text x="227.5" y="142.3">R28</text>
<text x="230.8" y="142">51R</text>
<text x="245.8" y="140.1">JP4</text>
<text x="46" y="149.6">C37</text>
<text x="52.6" y="149.6">C39</text>
<text x="59.2" y="149.6">C41</text>
<text x="65.8" y="149.6">C42</text>
<text x="71.4" y="149.7">+ C43</text>
<text x="227.5" y="146.4">R29</text>
<text x="230.8" y="146.1">51R</text>
<text x="245.8" y="148.2">HEADER 4</text>
<text x="33.7" y="150.9">R16</text>
<text x="33.7" y="152.3">100K</text>
<text x="46" y="150.9">100nF</text>
<text x="52.6" y="150.9">100nF</text>
<text x="59.2" y="150.9">100nF</text>
<text x="65.8" y="150.9">100nF</text>
<text x="72.6" y="152.5">10uF/6.3V</text>
<text x="33" y="161.9">100nF</text>
<text x="34.6" y="160.6">C2</text>
<text x="46" y="161.9">C38</text>
<text x="46" y="163.3">100nF</text>
<text x="50" y="162.1">+ C40</text>
<text x="51.1" y="164.8">10uF/6.3V</text>
</g>
<g font-size="1.2">
<text x="53.1" y="52">1</text>
<text x="57.1" y="52.7">NC</text>
<text x="62" y="52.7">Vo</text>
<text x="66.8" y="52">6</text>
<text x="53.1" y="54.8">2</text>
<text x="53.1" y="57.6">3</text>
<text x="57.1" y="55.5">GND</text>
<text x="57.1" y="58.2">CE</text>
<text x="61.7" y="58.2">Vin</text>
<text x="66.8" y="57.6">4</text>
<text x="66.8" y="54.8">5</text>
<text x="227" y="59.6">1</text>
<text x="255.1" y="59.6">1</text>
<text x="159.7" y="65.4" transform="rotate(-90 159.7 65.4)">3</text>
<text x="189.4" y="65.4" transform="rotate(-90 189.4 65.4)">3</text>
<text x="227" y="61">2</text>
<text x="255.1" y="61">2</text>
<text x="152.1" y="69.9">1</text>
<text x="156.1" y="70.6">B</text>
<text x="160.5" y="69.1" transform="rotate(-90 160.5 69.1)">C</text>
<text x="181.8" y="69.9">1</text>
<text x="185.8" y="70.6">B</text>
<text x="190.2" y="69.1" transform="rotate(-90 190.2 69.1)">C</text>
<text x="227" y="69.2">1</text>
<text x="227" y="70.6">2</text>
<text x="159.7" y="75.7" transform="rotate(-90 159.7 75.7)">2</text>
<text x="160.5" y="72.2" transform="rotate(-90 160.5 72.2)">E</text>
<text x="189.4" y="75.7" transform="rotate(-90 189.4 75.7)">2</text>
<text x="190.2" y="72.2" transform="rotate(-90 190.2 72.2)">E</text>
<text x="256.7" y="73.4">1</text>
<text x="256.7" y="74.7">2</text>
<text x="256.7" y="76.1">3</text>
<text x="256.7" y="77.5">4</text>
<text x="228.7" y="81.6">1</text>
<text x="228.7" y="83">2</text>
<text x="228.7" y="84.4">3</text>
<text x="258.4" y="89.9">1</text>
<text x="228.7" y="94">1</text>
<text x="228.7" y="95.4">2</text>
<text x="258.4" y="91.2">2</text>
<text x="258.4" y="92.6">3</text>
<text x="228.7" y="96.8">3</text>
<text x="139.9" y="112.2" transform="rotate(-90 139.9 112.2)">48</text>
<text x="141.6" y="112.2" transform="rotate(-90 141.6 112.2)">47</text>
<text x="143.2" y="112.2" transform="rotate(-90 143.2 112.2)">46</text>
<text x="144.9" y="112.2" transform="rotate(-90 144.9 112.2)">45</text>
<text x="146.5" y="112.2" transform="rotate(-90 146.5 112.2)">44</text>
<text x="148.2" y="112.2" transform="rotate(-90 148.2 112.2)">43</text>
<text x="149.8" y="112.2" transform="rotate(-90 149.8 112.2)">42</text>
<text x="151.5" y="112.2" transform="rotate(-90 151.5 112.2)">41</text>
<text x="153.1" y="112.2" transform="rotate(-90 153.1 112.2)">40</text>
<text x="154.8" y="112.2" transform="rotate(-90 154.8 112.2)">39</text>
<text x="156.4" y="112.2" transform="rotate(-90 156.4 112.2)">38</text>
<text x="158.1" y="112.2" transform="rotate(-90 158.1 112.2)">37</text>
<text x="246.8" y="111.9">1</text>
<text x="246.8" y="113.3">2</text>
<text x="140.8" y="119.3" transform="rotate(-90 140.8 119.3)">VDD_3</text>
<text x="142.4" y="118.8" transform="rotate(-90 142.4 118.8)">VSS_3</text>
<text x="144.1" y="117.3" transform="rotate(-90 144.1 117.3)">PB9</text>
<text x="145.7" y="117.3" transform="rotate(-90 145.7 117.3)">PB8</text>
<text x="147.4" y="119.3" transform="rotate(-90 147.4 119.3)">BOOT0</text>
<text x="152.3" y="117.3" transform="rotate(-90 152.3 117.3)">PB5</text>
<text x="246.8" y="114.6">3</text>
<text x="246.8" y="116">4</text>
<text x="122.4" y="123.6">1</text>
<text x="122.4" y="124.9">2</text>
<text x="126.4" y="124.2">VBAT</text>
<text x="126.4" y="125.6">PC13-TAMPER-RTC</text>
<text x="149" y="122.9" transform="rotate(-90 149 122.9)">PB7/I2C_SDA</text>
<text x="150.7" y="123.3" transform="rotate(-90 150.7 123.3)">PB6/I2C1_SCL</text>
<text x="153.9" y="121.5" transform="rotate(-90 153.9 121.5)">PB4/JNRST</text>
<text x="155.6" y="121" transform="rotate(-90 155.6 121)">PB3/JTDO</text>
<text x="157.2" y="121.2" transform="rotate(-90 157.2 121.2)">PA15/JTDI</text>
<text x="158.9" y="121.7" transform="rotate(-90 158.9 121.7)">PA14/JTCK</text>
<text x="168.6" y="124.2">VDD_2</text>
<text x="169.3" y="125.6">VSS_2</text>
<text x="175.7" y="123.6">36</text>
<text x="175.7" y="124.9">35</text>
<text x="246.8" y="124.2">1</text>
<text x="246.8" y="125.6">2</text>
<text x="122.4" y="126.3">3</text>
<text x="122.4" y="127.7">4</text>
<text x="122.4" y="129.1">5</text>
<text x="122.4" y="130.5">6</text>
<text x="122.4" y="131.8">7</text>
<text x="126.4" y="127">PC14-OSC32_IN</text>
<text x="126.4" y="128.4">PC15-OSC32_OUT</text>
<text x="126.4" y="129.8">PD0-OSC_IN</text>
<text x="126.4" y="131.1">PD1-OSC_OUT</text>
<text x="163.1" y="131.1">PA10/USART1_RX</text>
<text x="164.8" y="129.8">PA11/CAN_RX</text>
<text x="164.8" y="128.4">PA12/CAN_TX</text>
<text x="166.6" y="127">PA13/JTMS</text>
<text x="175.7" y="131.8">30</text>
<text x="175.7" y="130.5">31</text>
<text x="175.7" y="129.1">32</text>
<text x="175.7" y="127.7">33</text>
<text x="175.7" y="126.3">34</text>
<text x="246.8" y="127">3</text>
<text x="246.8" y="128.4">4</text>
<text x="121.7" y="136">10</text>
<text x="121.7" y="137.3">11</text>
<text x="122.4" y="133.2">8</text>
<text x="122.4" y="134.6">9</text>
<text x="126.4" y="132.5">NRST</text>
<text x="126.4" y="133.9">VSSA</text>
<text x="126.4" y="135.3">VDDA</text>
<text x="126.4" y="136.6">PA0-WKUP/ADCIN0/TIM2_CH1</text>
<text x="163.7" y="132.5">PA9/USART1_TX</text>
<text x="164.7" y="133.9">PA8/TIM1_CH1</text>
<text x="169.8" y="136.6">PB14</text>
<text x="169.8" y="135.3">PB15</text>
<text x="175.7" y="133.2">29</text>
<text x="175.7" y="137.3">26</text>
<text x="175.7" y="136">27</text>
<text x="175.7" y="134.6">28</text>
<text x="189.1" y="136.6">1</text>
<text x="121.7" y="138.7">12</text>
<text x="126.4" y="138">PA1/ADCIN1/TIM2_CH2</text>
<text x="126.4" y="139.4">PA2/ADCIN2/TIM2_CH3</text>
<text x="169.8" y="139.4">PB12</text>
<text x="169.8" y="138">PB13</text>
<text x="175.7" y="138.7">25</text>
<text x="189.1" y="138">2</text>
<text x="246.8" y="142.1">1</text>
<text x="246.8" y="143.5">2</text>
<text x="140.8" y="149.2" transform="rotate(-90 140.8 149.2)">PA3/ADCIN3</text>
<text x="142.4" y="149.2" transform="rotate(-90 142.4 149.2)">PA4/SPI1_NSS</text>
<text x="144.1" y="149.2" transform="rotate(-90 144.1 149.2)">PA5/SPI1_SCK</text>
<text x="145.7" y="149.2" transform="rotate(-90 145.7 149.2)">PA6/SPI1_MISO</text>
<text x="147.4" y="149.2" transform="rotate(-90 147.4 149.2)">PA7/SPI1_MOSI</text>
<text x="149" y="149.2" transform="rotate(-90 149 149.2)">PB0</text>
<text x="150.7" y="149.2" transform="rotate(-90 150.7 149.2)">PB1</text>
<text x="152.3" y="149.2" transform="rotate(-90 152.3 149.2)">PB2/BOOT1</text>
<text x="153.9" y="149.2" transform="rotate(-90 153.9 149.2)">PB10</text>
<text x="155.6" y="149.2" transform="rotate(-90 155.6 149.2)">PB11</text>
<text x="157.2" y="149.2" transform="rotate(-90 157.2 149.2)">VSS_1</text>
<text x="158.9" y="149.2" transform="rotate(-90 158.9 149.2)">VDD_1</text>
<text x="246.8" y="144.9">3</text>
<text x="246.8" y="146.3">4</text>
<text x="139.9" y="153.4" transform="rotate(-90 139.9 153.4)">13</text>
<text x="141.6" y="153.4" transform="rotate(-90 141.6 153.4)">14</text>
<text x="143.2" y="153.4" transform="rotate(-90 143.2 153.4)">15</text>
<text x="144.9" y="153.4" transform="rotate(-90 144.9 153.4)">16</text>
<text x="146.5" y="153.4" transform="rotate(-90 146.5 153.4)">17</text>
<text x="148.2" y="153.4" transform="rotate(-90 148.2 153.4)">18</text>
<text x="149.8" y="153.4" transform="rotate(-90 149.8 153.4)">19</text>
<text x="151.5" y="153.4" transform="rotate(-90 151.5 153.4)">20</text>
<text x="153.1" y="153.4" transform="rotate(-90 153.1 153.4)">21</text>
<text x="154.8" y="153.4" transform="rotate(-90 154.8 153.4)">22</text>
<text x="156.4" y="153.4" transform="rotate(-90 156.4 153.4)">23</text>
<text x="158.1" y="153.4" transform="rotate(-90 158.1 153.4)">24</text>
</g>
<g font-size="1.2" fill="#800000">
<text x="102.6" y="52.3" transform="rotate(90 102.6 52.3)">VOLT</text>
<text x="130.6" y="53.7" transform="rotate(90 130.6 53.7)">FUEL</text>
<text x="150.4" y="56.5" transform="rotate(90 150.4 56.5)">RX</text>
<text x="180.1" y="56.5" transform="rotate(90 180.1 56.5)">TX</text>
<text x="217.8" y="58.9">VCC</text>
<text x="244.2" y="58.9">VOLT</text>
<text x="163.3" y="63.1">RX_OUT</text>
<text x="194.7" y="63.1">TX_OUT</text>
<text x="217.8" y="60.3">TEMP1</text>
<text x="216.1" y="68.6">VCC</text>
<text x="216.1" y="69.9">TEMP2</text>
<text x="244.2" y="74.1">TX_OUT</text>
<text x="244.2" y="75.4">RX</text>
<text x="57.7" y="78.2">OSCIN</text>
<text x="102.6" y="78.5" transform="rotate(90 102.6 78.5)">CPU_VOLT</text>
<text x="130.6" y="78.5" transform="rotate(90 130.6 78.5)">CPU_FUEL</text>
<text x="214.5" y="82.3">RPM</text>
<text x="56.1" y="87.8">OSCOUT</text>
<text x="214.5" y="94.7">FUEL</text>
<text x="118.8" y="101.6">SDA1</text>
<text x="37.7" y="103.2" transform="rotate(-90 37.7 103.2)">TEMP1</text>
<text x="59.1" y="103.2" transform="rotate(-90 59.1 103.2)">TEMP2</text>
<text x="118.8" y="104.3">SCL1</text>
<text x="144.9" y="107.4" transform="rotate(-90 144.9 107.4)">LED</text>
<text x="146.5" y="107.4" transform="rotate(-90 146.5 107.4)">BOOT0</text>
<text x="148.2" y="107.4" transform="rotate(-90 148.2 107.4)">SDA1</text>
<text x="149.8" y="107.4" transform="rotate(-90 149.8 107.4)">SCL1</text>
<text x="118.8" y="111.2">SDA2</text>
<text x="118.8" y="113.9">SCL2</text>
<text x="139.1" y="108.4">VCC</text>
<text x="216.1" y="112.6">CPU_RX</text>
<text x="216.1" y="113.9">CPU_TX</text>
<text x="116.3" y="124.2">VCC</text>
<text x="180.1" y="124.2">VCC</text>
<text x="191.1" y="122.5" transform="rotate(-90 191.1 122.5)">LED</text>
<text x="216.1" y="124.9">SCL2</text>
<text x="31.3" y="126.3">BOOT1</text>
<text x="31.3" y="131.8">BOOT0</text>
<text x="112.2" y="131.8">NRESET</text>
<text x="112.2" y="129.1">OSCIN</text>
<text x="112.2" y="130.5">OSCOUT</text>
<text x="181.5" y="131.8">TX</text>
<text x="181.5" y="130.5">RX_OUT</text>
<text x="181.5" y="127.7">RPM</text>
<text x="216.1" y="126.3">SDA2</text>
<text x="54.8" y="136.6">VCC</text>
<text x="104.8" y="135.3">VCC</text>
<text x="110.5" y="137.3">CPU_FUEL</text>
<text x="110.5" y="138.7">CPU_TX</text>
<text x="216.1" y="142.8">SCL1</text>
<text x="69.9" y="145.6">VCC</text>
<text x="216.1" y="144.2">SDA1</text>
<text x="36.3" y="156.6">NRESET</text>
<text x="48.4" y="157.9">VCC</text>
<text x="139.9" y="159.6" transform="rotate(-90 139.9 159.6)">CPU_RX</text>
<text x="146.5" y="158.2" transform="rotate(-90 146.5 158.2)">TEMP1</text>
<text x="149.8" y="158.2" transform="rotate(-90 149.8 158.2)">TEMP2</text>
<text x="151.5" y="161" transform="rotate(-90 151.5 161)">BOOT1</text>
<text x="153.1" y="158.2" transform="rotate(-90 153.1 158.2)">SCL2</text>
<text x="154.8" y="158.2" transform="rotate(-90 154.8 158.2)">SDA2</text>
<text x="143.2" y="162.4" transform="rotate(-90 143.2 162.4)">CPU_VOLT</text>
</g>
</svg>
